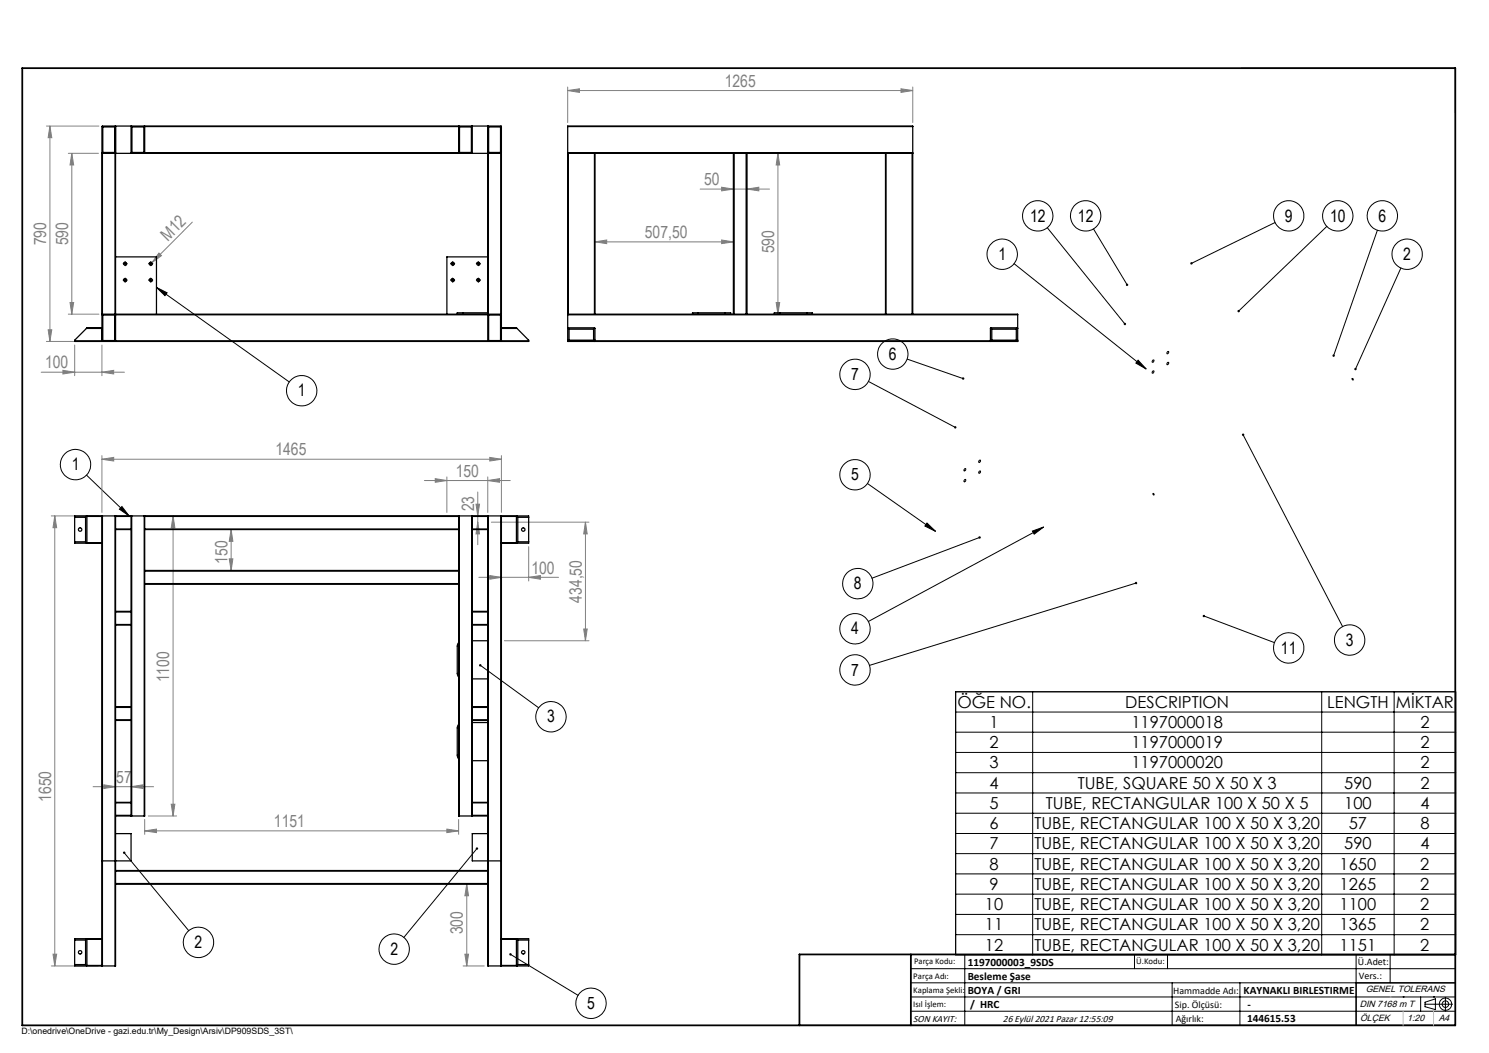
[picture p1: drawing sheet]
<svg xmlns="http://www.w3.org/2000/svg" width="420mm" height="297mm" viewBox="0 0 420 297" stroke-linecap="round" stroke-linejoin="round" font-family="sans-serif">
<g fill="none" stroke="#000" stroke-width=".28">
<path d="M350.2 19.2h60.3v12.6M34.9 79.1a.45 .45 0 0 1 .4-.5 .45 .45 0 0 1 .4 .4 .45 .45 0 0 1-.5 .4M34.9 74.5a.46 .46 0 0 1 .4-.6 .46 .46 0 0 1 .5 .6 .46 .46 0 0 1-.6 .4M35.1 79h.4M35.1 74.4h.4M35.3 74.2v.4M35.3 78.8v.4M42.1 79.1a.44 .44 0 0 1 .4-.5 .44 .44 0 0 1 .5 .5 .44 .44 0 0 1-.6 .3M42.1 74.5a.46 .46 0 0 1 .4-.5 .46 .46 0 0 1 .5 .5 .46 .46 0 0 1-.6 .4M42.3 79h.4M42.3 74.4h.4M42.5 74.2v.4"/>
<path d="M42.5 78.8v.4M127.2 79.1a.45 .45 0 0 1 .4-.6 .45 .45 0 0 1 .5 .5 .45 .45 0 0 1-.5 .4M127.2 74.5a.46 .46 0 0 1 .4-.6 .46 .46 0 0 1 .5 .5 .46 .46 0 0 1-.5 .5M127.5 79h.4M127.5 74.4h.4M127.7 74.2v.4M127.7 78.8v.4M134.4 79.1a.45 .45 0 0 1 .4-.6 .45 .45 0 0 1 .5 .5 .45 .45 0 0 1-.5 .4M134.4 74.5a.46 .46 0 0 1 .5-.6 .46 .46 0 0 1 .5 .5 .46 .46 0 0 1-.6 .5M134.7 79h.4M134.7 74.4h.4M134.9 74.2v.4"/>
<path d="M134.9 78.8v.4M286 74.4l37.3 29.7M295.4 64.2l21.9 27.2M308.4 64.6l9.5 15.7M359.7 62.8l-23.6 11.5M374.3 63.8l-24.9 23.9M388.5 64.9l-12.3 35.4M395.1 75.6l-12.8 28.5M44.1 81.1l3 1.5-.6 .8zM44.1 81.1l37.5 26.6M329.4 99.2a.26 .26 0 0 1 .2 .3 .26 .26 0 0 1-.5 .1zM245 107.6l24.5 12.9"/>
<path d="M255.9 101.3l15.8 5.5M321 101.6l2.3 2.5-2.9-1.7zM325.1 104.7l.1-.1a.26 .26 0 0 1 .2 .4 .26 .26 0 0 1-.4 .1zM325.2 101.6a.26 .26 0 0 1 .2 .4 .26 .26 0 0 1-.4 0zM329.2 102.3l.2-.1a.26 .26 0 0 1 .2 .4 .26 .26 0 0 1-.5 .1zM24.4 134l12 11.5M244.7 136.4l19.2 13.5M272.1 132.3a.3 .3 0 0 1 .3 .3 .3 .3 0 0 1-.5 .1zM276.2 132.9a.3 .3 0 0 1 .4 .4 .3 .3 0 0 1-.6 .1zM276.2 129.9a.3 .3 0 0 1 .4 .3 .3 .3 0 0 1-.6 .1zM350.6 122.6l28.1 54.1M34.4 142.9l2 2.6-2.7-1.9z"/>
<path d="M261.5 147.5l2.4 2.4-3-1.5zM276.3 151.6l-30.3 11.5M291.2 149.8l3.2-1.1-2.7 2zM294.4 148.7l-49.5 26.6M320.4 164.5l-75.1 23.2M339.6 173.7l19.9 7.6M135.5 187.6l16.4 12M269.6 195.1h141v74.2h-141zM291.3 195.1v74.2M372.8 195.1v74.2M393.2 195.1v74.2M269.6 200.8h141"/>
<path d="M269.6 206.5h141M269.6 212.2h141M269.6 217.9h141M134.5 239.3l-20.6 25.1M269.6 223.7h141M269.6 229.4h141M269.6 235.1h141M35 240.5l18.2 22M269.6 240.8h141M269.6 246.5h141M269.6 252.2h141M269.6 257.9h141"/>
<path d="M144 269.2l19.1 11.5M256.9 273.2h153.6M256.9 277.2h153.6M269.6 263.6h141M272.1 269.2v20M320 269.2v4M329.3 269.2v4M330.6 277.2v12M349.7 277.2v12M382.5 269.2v20M392.1 269.2v8M256.9 281.2h153.6"/>
<path d="M256.9 285.2h153.6M395.8 281.2h.1M400.7 281.2v4M402 283.2h7.7M402 282.7l2.9-1v3.1l-2.9-.9zM404.4 281.2h.1M407.7 281.3v3.8"/>
<circle cx="282.7" cy="71.7" r="4.3"/>
<circle cx="292.7" cy="60.9" r="4.3"/>
<circle cx="306.2" cy="60.9" r="4.3"/>
<circle cx="363.5" cy="60.9" r="4.3"/>
<circle cx="377.4" cy="60.9" r="4.3"/>
<circle cx="389.9" cy="60.9" r="4.3"/>
<circle cx="396.9" cy="71.7" r="4.3"/>
<circle cx="251.8" cy="99.9" r="4.3"/>
<circle cx="85.1" cy="110.2" r="4.3"/>
<circle cx="241.2" cy="105.6" r="4.3"/>
<circle cx="381.6" cy="106.9" r=".21"/>
<circle cx="21.3" cy="131" r="4.3"/>
<circle cx="241.2" cy="133.9" r="4.3"/>
<circle cx="272.2" cy="135.6" r=".31"/>
<circle cx="325.4" cy="139.3" r=".2"/>
<circle cx="241.2" cy="177.3" r="4.3"/>
<circle cx="242" cy="164.6" r="4.3"/>
<circle cx="241.2" cy="189" r="4.3"/>
<circle cx="363.5" cy="182.8" r="4.3"/>
<circle cx="380.7" cy="180.5" r="4.3"/>
<circle cx="155.4" cy="202.2" r="4.3"/>
<circle cx="56" cy="265.8" r="4.3"/>
<circle cx="111.2" cy="267.7" r="4.3"/>
<circle cx="166.7" cy="283" r="4.3"/>
<circle cx="407.7" cy="283.2" r=".93"/>
<circle cx="407.7" cy="283.2" r="1.74"/>
</g>
<g fill="none" stroke="#808080" stroke-width=".28">
<path d="M13.1 35.6h14.8M14.1 35.6v60.7M14.1 35.6l.5 3.2h-1zM160.1 25.5l3.3-.5v1.1zM160.1 24.5v10.1M160.1 25.5h97.4M254.1 25l3.4 .5-3.4 .6zM257.5 24.5v10.1M19.3 43.2h8.5M20.2 43.2v45.4M20.2 43.2l.6 3.3h-1zM197.5 53.3h19.6"/>
<path d="M203.6 52.8l3.3 .5-3.3 .5zM210.7 53.3l3.3-.5v1zM219.4 43.2l.5 3.3h-1zM219.4 43.2v45.4M42.9 74.1l-.7 .6M44.8 71.4l.7 .7-2.6 2zM54.3 62.6l-11.4 11.5M167.8 68.2l3.3-.5v1zM167.8 68.2h39.1M203.6 67.7l3.3 .5-3.3 .5zM13.1 96.3h14.8M13.6 93h1l-.5 3.3z"/>
<path d="M19.3 88.6h8.6M19.8 85.3h1l-.6 3.3zM21.1 97.3v8.7M28.8 97.3v8.7M218.9 85.3h1l-.5 3.3zM11.6 105h23.5M17.7 104.5l3.4 .5-3.4 .5zM28.8 105l3.3-.5v1zM28.8 129.5l3.3-.5v1zM28.8 128.5v16M28.8 129.5h112.6M119.7 135.5h24.2"/>
<path d="M122.8 135l3.2 .5-3.2 .5zM126 134.5v10M134.8 138.8v14.8M137.6 135.5l3.3-.5v1zM137.6 134.5v10M138.1 129l3.3 .5-3.3 .5zM141.4 128.5v16M14.5 145.5h13.3M15.5 145.5v126.9M15.5 145.5l.5 3.3h-1zM48.8 145.5v84.6M48.8 145.5l.5 3.3h-1z"/>
<path d="M64.7 157.6h1l-.5 3.3zM65.2 149.4l.5 3.3h-1zM65.2 149.4v11.5M134.3 142.2h1l-.5 3.3zM134.8 147.3l.5 3.3h-1zM138.6 147.3h27.5M149.1 154.2v9.7M165.1 147.3v33.4M165.1 147.3l.5 3.3h-1zM135.1 162.8h22.5M138.1 162.3l3.3 .5-3.3 .6zM149.1 162.8l3.3-.5v1.1z"/>
<path d="M164.6 177.4h1l-.5 3.3zM142.3 180.7h23.8M26.2 221.9h17.1M29.3 221.4l3.3 .5-3.3 .5zM37 221.9l3.3-.5v1zM40.8 234.3l3.3-.4v.9zM40.8 231.1v4.2M40.8 234.3h88.6M41.8 230.1h8M48.3 226.8h1l-.5 3.3zM126 233.9l3.4 .4-3.4 .5zM129.4 231.1v4.2"/>
<path d="M131.7 249.4l.5 3.3h-1.1zM131.7 249.4v23M14.5 272.4h13.3M15 269.1h1l-.5 3.3zM130.6 272.4h6M131.1 269.1h1.1l-.5 3.3z"/>
</g>
<path d="M410.5 277.2h-28v12M225.5 289.2h185" fill="none" stroke="#000" stroke-width=".35"/>
<path d="M6.3 19.2h404.2v270h-404.2zM256.9 269.2v20M410.5 269.2h-185v20" fill="none" stroke="#000" stroke-width=".5"/>
<path d="M392.1 281.2h.1M395.8 285.2v4M404.4 285.2v4" fill="none" stroke="#c0c0c0" stroke-width=".28"/>
<g fill="none" stroke="#000" stroke-width=".28" stroke-dasharray="15.2 1.3 1.3 1.3">
<path d="M34.9 79h-.2M34.9 74.4h-.2M35.3 78.6v-.2M35.3 79.4v.2M35.3 74v-.2M35.3 74.8v.2M35.7 79h.2M35.7 74.4h.2M42.2 79h-.2M42.2 74.4h-.2M42.5 78.6v-.2M42.5 79.4v.2"/>
<path d="M42.5 74v-.2M42.5 74.8v.2M42.9 79h.2M42.9 74.4h.2M127.3 79h-.2M127.3 74.4h-.2M127.7 78.6v-.2M127.7 79.4v.2M127.7 74v-.2M127.7 74.8v.2M128.1 79h.2M128.1 74.4h.2"/>
<path d="M134.5 79h-.2M134.5 74.4h-.2M134.9 78.6v-.2M134.9 79.4v.2M134.9 74v-.2M134.9 74.8v.2M135.3 79h.2M135.3 74.4h.2"/>
</g>
<path d="M143.7 269a.34 .34 0 0 0 .2 .5 .34 .34 0 0 0 .4-.4 .34 .34 0 0 0-.5-.2l.2 .3zM134.3 239a.35 .35 0 0 0 0 .5 .35 .35 0 0 0 .5 .1 .35 .35 0 0 0 0-.5l-.3 .2 .3-.2zM34.8 240.2a.34 .34 0 0 0 0 .6 .34 .34 0 0 0 .5-.2 .34 .34 0 0 0-.4-.4l.1 .3zM34.4 142.9l2 2.6-2.7-1.9zM135.2 187.5a.34 .34 0 0 0 .2 .5 .34 .34 0 0 0 .4-.4 .34 .34 0 0 0-.5-.2l.2 .2z" fill="#000"/>
<g fill="#808080">
<path d="M44.8 71.4l.7 .7-2.6 2z"/>
<path d="M28.8 105l3.3-.5v1zM17.7 104.5l3.4 .5-3.4 .5zM37 221.9l3.3-.5v1zM29.3 221.4l3.3 .5-3.3 .5z"/>
<path d="M138.1 162.3l3.3 .5-3.3 .6zM149.1 162.8l3.3-.5v1.1z"/>
<path d="M167.8 68.2l3.3-.5v1zM203.6 67.7l3.3 .5-3.3 .5z"/>
<path d="M138.1 129l3.3 .5-3.3 .5zM28.8 129.5l3.3-.5v1z"/>
<path d="M210.7 53.3l3.3-.5v1zM203.6 52.8l3.3 .5-3.3 .5z"/>
<path d="M164.6 177.4h1l-.5 3.3zM165.1 147.3l.5 3.3h-1z"/>
<path d="M218.9 85.3h1l-.5 3.3zM219.4 43.2l.5 3.3h-1z"/>
<path d="M65.2 149.4l.5 3.3h-1zM64.7 157.6h1l-.5 3.3z"/>
<path d="M13.6 93h1l-.5 3.3zM14.1 35.6l.5 3.2h-1zM48.3 226.8h1l-.5 3.3zM48.8 145.5l.5 3.3h-1z"/>
<path d="M20.2 43.2l.6 3.3h-1zM19.8 85.3h1l-.6 3.3zM15.5 145.5l.5 3.3h-1zM15 269.1h1l-.5 3.3zM134.3 142.2h1l-.5 3.3zM134.8 147.3l.5 3.3h-1zM131.7 249.4l.5 3.3h-1.1zM131.1 269.1h1.1l-.5 3.3z"/>
<path d="M122.8 135l3.2 .5-3.2 .5zM137.6 135.5l3.3-.5v1z"/>
<path d="M40.8 234.3l3.3-.4v.9zM126 233.9l3.4 .4-3.4 .5z"/>
<path d="M160.1 25.5l3.3-.5v1.1zM254.1 25l3.4 .5-3.4 .6z"/>
</g>
<path d="M44.1 81.1l3 1.5-.6 .8zM317.6 80.1l.1 .5h.4l-.2-.3 .2 .3 .1-.1-.1-.5zM317 91.2v.4h.5l-.2-.2 .3 .2-.1-.5zM335.9 74l-.2 .4 .4-.1-.3 .1a.34 .34 0 0 0 .4 .2 .34 .34 0 0 0 .2-.5 .34 .34 0 0 0-.5-.1zM349.1 87.5v.5l.3-.3-.3 .3a.33 .33 0 0 0 .5 0 .33 .33 0 0 0 0-.5 .33 .33 0 0 0-.5 0zM375.9 100.1l-.1 .3 .3 .2 .1-.3-.1 .3a.35 .35 0 0 0 .4-.4 .35 .35 0 0 0-.6-.1zM269.2 120.3l.1 .6 .5-.2-.3-.2 .3 .2-.1-.4zM321 101.6l2.3 2.5-2.9-1.7zM261.5 147.5l2.4 2.4-3-1.5zM276 151.4a.34 .34 0 0 0 .3 .5 .34 .34 0 0 0 .3-.4l-.3 .1 .3-.1-.2-.2zM291.2 149.8l3.2-1.1-2.7 2zM320.1 164.2a.34 .34 0 0 0 .3 .6 .34 .34 0 0 0 .3-.4l-.3 .1 .3-.1-.2-.3zM339.3 173.5v.1l.3 .1-.3-.1a.35 .35 0 0 0 .4 .5 .35 .35 0 0 0 .2-.6 .35 .35 0 0 0-.6 0zM350.3 122.4a.35 .35 0 0 0 .3 .6 .35 .35 0 0 0 .4-.4 .35 .35 0 0 0-.5-.3l.1 .3-.1-.3zM271.4 106.5v.5h.5l.1-.1-.3-.1 .3 .1v-.3zM382.1 103.9l.1 .5 .1-.3-.1 .3a.34 .34 0 0 0 .4-.1 .34 .34 0 0 0-.1-.5 .34 .34 0 0 0-.4 .1z" fill="#000"/>
<g fill="none" stroke="#000" stroke-width=".35">
<path d="M29 35.8h3.3v7.2h-3.3zM32.6 35.7h-3.8l.1 7.5M37 35.7l.1-.1 3.7 .1M37.2 35.8h3.4v7.2h-3.4zM40.8 35.7v-.1h88.6v.1M40.8 35.7v7.4M40.8 35.7h88.6M129.4 35.7l.1-.1 3.7 .1M129.4 35.7v7.4M129.6 35.8h3.4v7.2h-3.4zM137.6 35.7l3.8-.1-.1 7.6M137.8 35.8h3.4v7.2h-3.4z"/>
<path d="M160.1 35.7v-.1h97.4v.1M160.1 35.7h97.4M160.1 35.7v7.4M257.5 35.7v7.4M28.9 43.2h-.1v45.4h.1M28.9 43.2h3.6M28.9 43.2v45.4M32.5 43.2h4.5v-7.6h-4.4v53M32.5 43.2v45.4M32.6 43.1l-.1 .1M37 43.1l.1 .1 3.7-.1M40.8 43.1v.1h88.6v-.1"/>
<path d="M40.8 43.1h88.6M129.4 43.1l.1 .1 3.7-.1M137.6 43.1l.2 .1M137.8 43.2h-4.6v-7.6h4.4v53M137.8 43.2v45.4M137.8 43.2h3.5M141.3 43.2h.1v45.4h-.1M141.3 43.2v45.4M160.1 43.2h.2M160.1 43.1v.1M160.1 43.1h97.4M160.1 43.2v45.4"/>
<path d="M160.3 43.2h7.4M160.3 43.2v45.4M167.7 43.2h.1M167.7 43.2v45.4M167.8 43.2h39.1M167.8 43.2v45.4M206.9 43.2h.2M206.9 43.2v45.4M207.1 43.2h3.4M207.1 43.2v45.4M210.5 43.2h.2M210.5 43.2v45.4"/>
<path d="M210.7 43.2h39.1M210.7 43.2v45.4M249.8 43.2h.1M249.8 43.2v45.4M249.9 43.2h7.4M249.9 43.2v45.4M257.3 43.2h.2M257.3 43.2v45.4M257.5 43.1v.1M257.5 43.2v45.4M32.6 72.5h11.5v16.1M137.6 72.5h-11.6v16.1"/>
<path d="M21.1 96.2v.1h7.7v-.1M21.1 96.2h7.7M24.4 92.6h4.4M24.4 92.6l-3.3 3.4v.2M28.8 96.2v.1l3.8-.1M28.8 92.5h-4.3l-.1 .1M28.9 88.6l-.1 7.6M28.9 88.6h3.6M29 88.9h3.3v7.2h-3.3zM32.5 88.6l.1 .2M32.5 88.6h.1M32.6 88.6v.2"/>
<path d="M32.6 96.2v.1h105v-.1M32.6 88.6h105M32.6 88.8v7.4M32.6 88.8h105M32.6 96.2h105M130.5 88.2h-1.5v.4M130.5 88.2v.4M130.5 88.2h7.1M137.6 88.6h.2M137.6 96.2l.1 .1 3.7-.1M137.6 88.6v.2M137.6 88.8v7.4"/>
<path d="M137.8 88.6l-.2 .2M137.8 88.6h3.5M137.8 88.9h3.4v7.2h-3.4zM141.3 88.6l.1 7.6M141.4 92.5h4.3l.1 .1M141.4 96.2v.1h7.7v-.1M141.4 96.2h7.7M141.4 92.6h4.4M145.8 92.6l3.3 3.4v.2M160.1 96.2v.1h127v-.1M160.1 88.6v.2M160.1 88.6h.2"/>
<path d="M160.1 96.2l.2 .1M160.1 92.6l.2-.1h7.4l.1 3.7M160.1 88.8h127M160.1 88.8v7.4M160.1 96h7.7M160.3 88.6h7.4M160.5 96v-3.2h6.9v3.2M167.7 88.6h.1M167.8 96.2l-.1 .1M167.8 88.6h39.1M167.8 96.2h111.6M196.9 88.2h-1.6v.4"/>
<path d="M196.9 88.2h7.6M196.9 88.2v.4M204.5 88.2h1.6v.4M204.5 88.2v.4M206.9 88.6h.2M207.1 88.6h3.4M210.5 88.6h.2M210.7 88.6h39.1M220 88.2h-1.6v.4M220 88.2h7.6M220 88.2v.4M227.6 88.2h1.6v.4"/>
<path d="M227.6 88.2v.4M249.8 88.6h.1M249.9 88.6h7.4M257.3 88.6h.2M257.5 88.6h29.6v.2M279.4 96.2l.1 .1M279.4 96h7.7M279.8 96v-3.2h6.9v3.2M287.1 96.2l-.2 .1M287.1 92.6l-.2-.1h-7.4l-.1 3.7M287.1 88.8v7.4M21.1 145.9h3v6.9h-3"/>
<path d="M24.4 145.5l.1 .2M24.5 153.1l-.1 .1M24.5 145.7h4.3M24.5 153.1h4.3M24.5 145.7v7.4M28.8 145.5h.1M28.8 145.5v126.9M28.8 145.5h-7.7v7.7h7.7M28.9 145.5v126.9M28.9 145.5h3.6M32.5 145.5h.1M32.5 145.5v126.9"/>
<path d="M32.6 145.5v.2M32.6 149.2v.2M32.6 145.7v3.5M32.6 149.4v23M32.6 145.5h4.4M32.6 149.2h4.4M32.6 145.7h4.4M32.6 149.4h4.4M37 145.5v.2M37 149.2v.2M37 145.5h.1M37 145.7v3.5"/>
<path d="M37 149.4v23M37.1 145.5h3.6M37.1 145.5v84.6M40.7 145.5h.1M40.7 145.5v84.6M40.8 149.2v.2M40.8 145.5v.2M40.8 145.7v3.5M40.8 149.4v11.5M40.8 145.5h88.6M40.8 149.2h88.6M40.8 145.7h88.6"/>
<path d="M40.8 149.4h88.6M129.4 145.5h.1M129.4 149.2v.2M129.4 145.5v.2M129.4 145.7v3.5M129.4 149.4v11.5M129.5 145.5h3.6M129.5 145.5v84.6M133.1 145.5h.1M133.1 145.5v84.6M133.2 149.2v.2M133.2 145.5v.2"/>
<path d="M133.2 145.7v3.5M133.2 149.4v23M133.2 145.5h4.4M133.2 149.2h4.4M133.2 145.7h4.4M133.2 149.4h4.4M137.6 145.5h.2M137.6 149.2v.2M137.6 145.5v.2M137.6 145.7v3.5M137.6 149.4v23M137.8 145.5v126.9"/>
<path d="M137.8 145.5h3.5M141.3 145.5h.1M141.3 145.5v126.9M141.4 145.5v126.9M141.4 145.5h7.7v7.7h-7.7M141.4 145.7h4.3M141.4 153.1h4.3M145.7 153.1l.1 .1M145.7 145.7v7.4M145.8 145.5l-.1 .2M149.1 145.9h-3v6.9h3M32.6 172.4v.2"/>
<path d="M32.6 176.1v.2M32.6 172.6v3.5M32.6 176.3v23.1M32.6 176.1h4.4M32.6 172.6h4.4M32.6 172.4h4.4M32.6 176.3h4.4M37 172.4v.2M37 176.1v.2M37 172.6v3.5M37 176.3v23.1M40.8 164.7v65.4h-.1"/>
<path d="M40.8 164.6v.1M40.8 160.9v.2M40.8 161.1v3.5M40.8 164.6h88.6M40.8 161.1h88.6M40.8 164.7h88.6M40.8 160.9h88.6M129.4 164.7v65.4h.1M129.4 164.6v.1M129.4 160.9v.2M129.4 161.1v3.5M133.2 172.4v.2"/>
<path d="M133.2 176.1v.2M133.2 172.6v3.5M133.2 176.3v23.1M133.2 176.1h4.4M133.2 172.6h4.4M133.2 172.4h4.4M133.2 176.3h4.4M137.6 172.4v.2M137.6 176.1v.2M137.6 172.6v3.5M137.6 176.3v23.1M32.6 199.4v.1"/>
<path d="M32.6 199.5v3.6M32.6 199.5h4.4M32.6 199.4h4.4M37 199.4v.1M37 199.5v3.6M129.4 181.2l-.4 1v7.7l.4 1.1M133.2 199.4v.1M133.2 199.5v3.6M133.2 199.5h4.4M133.2 199.4h4.4M133.2 191.5h4.4M133.2 180.7h4.4"/>
<path d="M137.6 199.4v.1M137.6 199.5v3.6M32.6 203.1v.1M32.6 203.2v23.1M32.6 203.1h4.4M32.6 203.2h4.4M37 203.1v.1M37 203.2v23.1M129.4 204.3l-.4 1v7.7l.4 1M133.2 203.1v.1M133.2 203.2v23.1M133.2 203.1h4.4"/>
<path d="M133.2 203.2h4.4M133.2 214.6h4.4M133.2 203.8h4.4M137.6 203.1v.1M137.6 203.2v23.1M32.6 235.1h4.4v7.7h-8.2M32.6 226.3v.1M32.6 230v.1M32.6 226.4v3.6M32.6 230.1v15.4M32.6 226.4h4.4M32.6 226.3h4.4"/>
<path d="M32.6 230h4.4M32.6 230.1h4.4M37 226.3v.1M37 230v.1M37 230.1h.1M37 226.4v3.6M37.1 230.1h3.6M129.5 230.1h3.6M133.1 230.1h.1M133.2 226.3v.1M133.2 230v.1M133.2 226.4v3.6"/>
<path d="M133.2 226.4h4.4M133.2 226.3h4.4M133.2 230h4.4M133.2 230.1h4.4M137.6 235.1h-4.4v7.7h8.2M137.6 226.3v.1M137.6 230v.1M137.6 226.4v3.6M137.6 230.1v15.4M32.6 249.4v23h-.1M32.6 249.2v.2M32.6 245.5v.2"/>
<path d="M32.6 245.7v3.5M32.6 249.2h105M32.6 245.7h105M32.6 249.4h105M32.6 245.5h105M137.6 249.4v23h.2M137.6 249.2v.2M137.6 245.5v.2M137.6 245.7v3.5M21.1 265.1h3v7h-3M24.4 264.8l.1 .1M24.5 272.3l-.1 .1"/>
<path d="M24.5 264.9h4.3M24.5 272.3h4.3M24.5 264.9v7.4M28.8 272.4h.1M28.8 264.8h-7.7v7.6h7.7M28.9 272.4h3.6M137.8 272.4h3.5M141.3 272.4h.1M141.4 264.8h7.7v7.6h-7.7M141.4 264.9h4.3M141.4 272.3h4.3M145.7 272.3l.1 .1"/>
<path d="M145.7 264.9v7.4M145.8 264.8l-.1 .1M149.1 265.1h-3v7h3"/>
<circle cx="35.3" cy="74.4" r=".39"/>
<circle cx="35.3" cy="79" r=".4"/>
<circle cx="42.5" cy="74.4" r=".39"/>
<circle cx="42.5" cy="79" r=".4"/>
<circle cx="127.7" cy="79" r=".39"/>
<circle cx="127.7" cy="74.4" r=".38"/>
<circle cx="134.9" cy="79" r=".39"/>
<circle cx="134.9" cy="74.4" r=".38"/>
<circle cx="22.6" cy="149.4" r=".49"/>
<circle cx="147.6" cy="149.4" r=".49"/>
<circle cx="22.6" cy="268.6" r=".48"/>
<circle cx="147.6" cy="268.6" r=".48"/>
</g>
<g font-size="4.8" fill="#808080">
<text x="204.4" y="24.5">1265</text>
<text x="198.6" y="52.2">50</text>
<text x="13" y="69.2" transform="rotate(-90 13 69.2)">790</text>
<text x="19.2" y="69.2" transform="rotate(-90 19.2 69.2)">590</text>
<text x="47.4" y="68.1" transform="rotate(-45 47.4 68.1)">M12</text>
<text x="181.9" y="67.1">507,50</text>
<text x="218.4" y="71.5" transform="rotate(-90 218.4 71.5)">590</text>
<text x="12.7" y="103.9">100</text>
<text x="77.7" y="128.4">1465</text>
<text x="128.6" y="134.4">150</text>
<text x="133.7" y="144.2" transform="rotate(-90 133.7 144.2)">23</text>
<text x="64.1" y="159" transform="rotate(-90 64.1 159)">150</text>
<text x="149.9" y="161.8">100</text>
<text x="164.1" y="170" transform="rotate(-90 164.1 170)">434,50</text>
<text x="47.7" y="192.5" transform="rotate(-90 47.7 192.5)">1100</text>
<text x="32.8" y="220.8">57</text>
<text x="14.4" y="226.2" transform="rotate(-90 14.4 226.2)">1650</text>
<text x="77.3" y="233.3">1151</text>
<text x="130.6" y="263.6" transform="rotate(-90 130.6 263.6)">300</text>
</g>
<g font-size="4.8">
<text x="290.5" y="62.5">12</text>
<text x="304.1" y="62.5">12</text>
<text x="362.4" y="62.5">9</text>
<text x="375.2" y="62.5">10</text>
<text x="388.8" y="62.5">6</text>
<text x="281.6" y="73.3">1</text>
<text x="395.8" y="73.3">2</text>
<text x="250.7" y="101.5">6</text>
<text x="240.1" y="107.2">7</text>
<text x="84" y="111.8">1</text>
<text x="20.2" y="132.6">1</text>
<text x="240.1" y="135.5">5</text>
<text x="240.9" y="166.2">8</text>
<text x="240.1" y="178.9">4</text>
<text x="361.3" y="184.3">11</text>
<text x="379.6" y="182.1">3</text>
<text x="240.1" y="190.6">7</text>
<text x="154.3" y="203.8">3</text>
<text x="54.9" y="267.4">2</text>
<text x="110.1" y="269.3">2</text>
<text x="165.6" y="284.6">5</text>
</g>
<g font-size="4.7">
<text x="270.1" y="199.6">ÖĞE NO.</text>
<text x="317.4" y="199.6">DESCRIPTION</text>
<text x="374.4" y="199.6">LENGTH</text>
<text x="393.8" y="199.6">MİKTAR</text>
<text x="279.1" y="205.3">1</text>
<text x="319.1" y="205.3">1197000018</text>
<text x="400.6" y="205.3">2</text>
<text x="279.1" y="211">2</text>
<text x="319.1" y="211">1197000019</text>
<text x="400.6" y="211">2</text>
<text x="279.1" y="216.8">3</text>
<text x="319.1" y="216.8">1197000020</text>
<text x="400.6" y="216.8">2</text>
<text x="279.1" y="222.5">4</text>
<text x="304" y="222.5">TUBE, SQUARE 50 X 50 X 3</text>
<text x="379.2" y="222.5">590</text>
<text x="400.6" y="222.5">2</text>
<text x="279.1" y="233.9">6</text>
<text x="279.1" y="228.2">5</text>
<text x="291.8" y="233.9">TUBE, RECTANGULAR 100 X 50 X 3,20</text>
<text x="295" y="228.2">TUBE, RECTANGULAR 100 X 50 X 5</text>
<text x="379.2" y="228.2">100</text>
<text x="380.4" y="233.9">57</text>
<text x="400.6" y="233.9">8</text>
<text x="400.6" y="228.2">4</text>
<text x="279.1" y="239.6">7</text>
<text x="291.8" y="239.6">TUBE, RECTANGULAR 100 X 50 X 3,20</text>
<text x="379.1" y="239.6">590</text>
<text x="400.6" y="239.6">4</text>
<text x="279.1" y="245.3">8</text>
<text x="291.8" y="245.3">TUBE, RECTANGULAR 100 X 50 X 3,20</text>
<text x="377.8" y="245.3">1650</text>
<text x="400.6" y="245.3">2</text>
<text x="279.1" y="251">9</text>
<text x="291.8" y="251">TUBE, RECTANGULAR 100 X 50 X 3,20</text>
<text x="377.8" y="251">1265</text>
<text x="400.6" y="251">2</text>
<text x="277.8" y="256.7">10</text>
<text x="291.8" y="256.7">TUBE, RECTANGULAR 100 X 50 X 3,20</text>
<text x="377.8" y="256.7">1100</text>
<text x="400.6" y="256.7">2</text>
<text x="277.8" y="262.4">11</text>
<text x="291.8" y="262.4">TUBE, RECTANGULAR 100 X 50 X 3,20</text>
<text x="377.8" y="262.4">1365</text>
<text x="400.6" y="262.4">2</text>
<text x="277.8" y="268.1">12</text>
<text x="291.8" y="268.1">TUBE, RECTANGULAR 100 X 50 X 3,20</text>
<text x="377.8" y="268.1">1151</text>
<text x="400.6" y="268.1">2</text>
</g>
<g font-size="3.2">
<text x="272.9" y="272.3">1197000003_9SDS</text>
<text x="272.9" y="280.3">BOYA / GRI</text>
<text x="272.9" y="276.3">Besleme Şase</text>
<text x="350.8" y="280.3">KAYNAKLI BIRLESTIRME</text>
<text x="273.7" y="284.4">/ HRC</text>
<text x="351.9" y="284.3">-</text>
<text x="351.8" y="288.3">144615.53</text>
</g>
<g font-size="2.8">
<text x="383" y="272.2">Ü.Adet:</text>
<text x="330.9" y="280.3">Hammadde Adı:</text>
<text x="383.3" y="276">Vers.:</text>
<text x="331.4" y="284.3">Sip. Ölçüsü:</text>
<text x="257.6" y="288.3">SON KAYIT:</text>
<text x="282.9" y="288.3">26 Eylül 2021 Pazar 12:55:09</text>
<text x="331.6" y="288.3">Ağırlık:</text>
</g>
<g font-size="2.6">
<text x="385.2" y="279.9">GENEL TOLERANS</text>
<text x="383.5" y="284">DIN 7168 m T</text>
<text x="383.6" y="288.1">ÖLÇEK</text>
<text x="396.9" y="288.1">1:20</text>
<text x="405.8" y="288.1">A4</text>
</g>
<g font-size="2.5">
<text x="257.9" y="272">Parça Kodu:</text>
<text x="320.5" y="272">Ü.Kodu:</text>
<text x="257.6" y="280">Kaplama Şekli:</text>
<text x="257.6" y="276">Parça Adı:</text>
<text x="257.6" y="284.1">Isıl İşlem:</text>
<text x="6.1" y="291.6">D:\onedrive\OneDrive - gazi.edu.tr\My_Design\Arsiv\DP909SDS_3ST\</text>
</g>
</svg>
